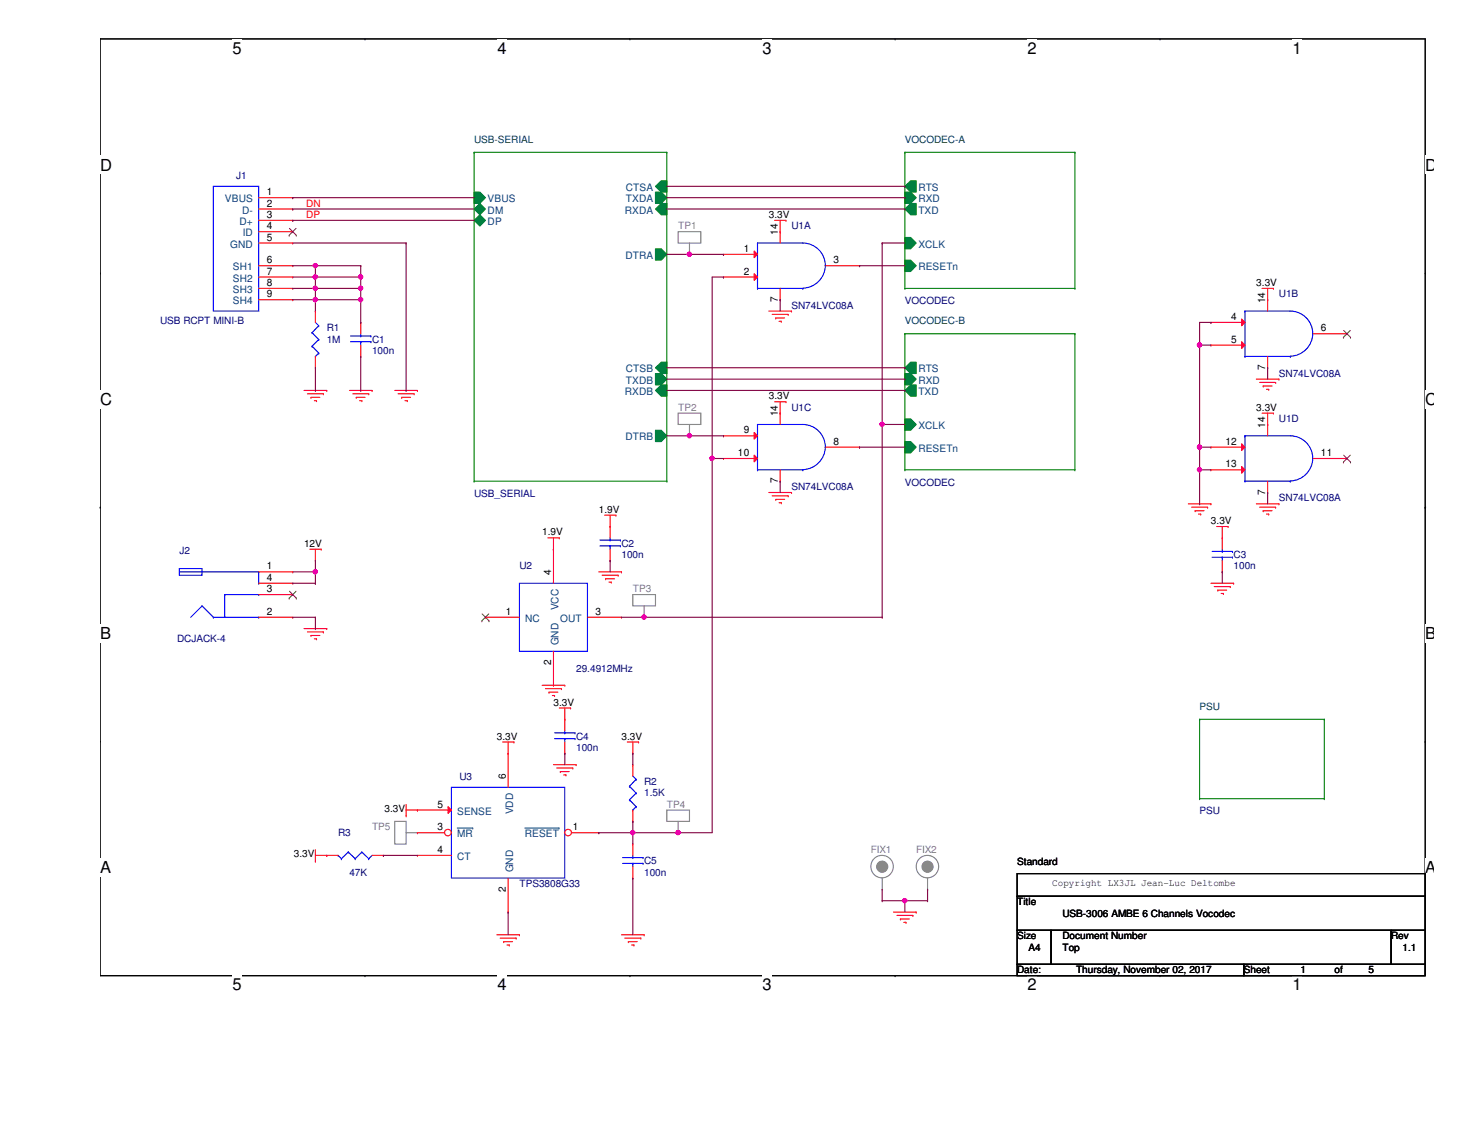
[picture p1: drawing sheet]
<svg xmlns="http://www.w3.org/2000/svg" width="279mm" height="216mm" viewBox="0 0 279 216" stroke-linecap="round" stroke-linejoin="round" font-family="sans-serif">
<path d="M19.1 7.4h252.3v178.4h-252.3z" fill="none" stroke="#000" stroke-width=".21"/>
<g fill="#fff">
<path d="M44.3 7.4h1.7v3.5h-1.7z"/>
<path d="M44.3 185.8h1.7v3.4h-1.7z"/>
</g>
<path d="M69.5 7.4h.1M69.5 185.8h.1" fill="none" stroke="#000" stroke-width=".21"/>
<g fill="#fff">
<path d="M94.7 7.4h1.8v3.5h-1.8z"/>
<path d="M94.7 185.8h1.8v3.4h-1.8z"/>
</g>
<path d="M120 7.4h.1M120 185.8h.1" fill="none" stroke="#000" stroke-width=".21"/>
<g fill="#fff">
<path d="M145.2 7.4h1.7v3.5h-1.7z"/>
<path d="M145.2 185.8h1.7v3.4h-1.7z"/>
</g>
<path d="M170.5 7.4h.1M170.5 185.8h.1" fill="none" stroke="#000" stroke-width=".21"/>
<g fill="#fff">
<path d="M195.7 7.4h1.7v3.5h-1.7z"/>
<path d="M195.7 185.8h1.7v3.4h-1.7z"/>
</g>
<path d="M220.9 7.4h.1M220.9 185.8h.1" fill="none" stroke="#000" stroke-width=".21"/>
<g fill="#fff">
<path d="M246.2 7.4h1.7v3.5h-1.7z"/>
<path d="M246.2 185.8h1.7v3.4h-1.7z"/>
<path d="M19.1 29.7h2.2v3.4h-2.2z"/>
<path d="M271.4 29.7h1.7v3.4h-1.7z"/>
<path d="M19.1 74.3h2.2v3.4h-2.2z"/>
<path d="M271.4 74.3h1.7v3.4h-1.7z"/>
</g>
<path d="M19.1 52h.1M271.4 52h.1" fill="none" stroke="#000" stroke-width=".21"/>
<g fill="#fff">
<path d="M19.1 118.8h2v3.5h-2z"/>
<path d="M271.4 118.8h1.7v3.5h-1.7z"/>
</g>
<path d="M19.1 96.6h.1M271.4 96.6h.1" fill="none" stroke="#000" stroke-width=".21"/>
<path d="M19.1 96.6h.1M271.4 96.6h.1" fill="none" stroke="#000" stroke-width=".19"/>
<g fill="#fff">
<path d="M19.1 163.4h2v3.5h-2z"/>
<path d="M271.4 163.4h1.7v3.5h-1.7z"/>
</g>
<path d="M19.1 141.1h.1M271.4 141.1h.1M193.7 166.3h77.7v4.3h-77.7zM193.7 170.6h77.7v6.5h-77.7zM193.7 177.1h6.5v6.5h-6.5zM200.2 177.1h64.8v6.5h-64.8zM265 177.1h6.4v6.5h-6.4zM193.7 183.6h43.2v2.2h-43.2zM236.9 183.6h34.5v2.2h-34.5z" fill="none" stroke="#000" stroke-width=".21"/>
<g fill="none" stroke="#f00" stroke-width=".21">
<path d="M146.4 59.2h4.3M147.1 59.9h3M147.5 42h2.2M148.6 44.1h.1M148.6 42v2.1M149.7 42h.1M150.1 59.9h.1M150.7 59.2h.1M240.4 54.9h2.1M241.4 57.1h.1M241.4 54.9v2.2M242.5 54.9h.1"/>
<path d="M57.9 74.3h4.3M58.5 75h3.1M59.2 75.6h.1M59.2 75.6h1.7M59.9 76.3h.4M60.3 76.3h.1M61.6 75h.1M62.2 74.3h.1M66.5 74.3h4.4M67.2 75h3M67.9 75.6h.1M67.9 75.6h1.7"/>
<path d="M68.5 76.3h.4M68.9 76.3h.1M70.2 75h.1M70.9 74.3h.1M75.2 74.3h4.3M75.8 75h3.1M76.5 75.6h.1M76.5 75.6h1.7M77.1 76.3h.5M77.6 76.3h.1M78.9 75h.1M79.5 74.3h.1"/>
<path d="M147.5 76.5h2.2M147.7 60.5h.1M147.7 60.5h1.7M148.4 61.2h.4M148.6 78.7h.1M148.6 76.5v2.2M148.8 61.2h.1M149.7 76.5h.1M239.3 72.2h4.3M239.9 72.8h3.1M240.4 78.7h2.1M240.6 73.5h.1"/>
<path d="M240.6 73.5h1.7M241.2 74.1h.4M241.4 78.7v2.1M241.6 74.1h.1M242.5 78.7h.1M243 72.8h.1M243.6 72.2h.1M115.1 98.1h2.2M116.2 98.1v2.1M117.3 98.1h.1M146.4 93.8h4.3M147.1 94.4h3"/>
<path d="M147.7 95.1h.1M147.7 95.1h1.7M148.4 95.7h.4M148.8 95.7h.1M150.1 94.4h.1M150.7 93.8h.1M226.3 95.9h4.3M226.9 96.6h3.1M227.6 97.2h.1M227.6 97.2h1.7M228.3 97.9h.4M228.7 97.9h.1"/>
<path d="M230 96.6h.1M230.6 95.9h.1M239.3 95.9h4.3M239.9 96.6h3.1M240.6 97.2h.1M240.6 97.2h1.7M241.2 97.9h.4M241.4 80.8h.1M241.6 97.9h.1M243 96.6h.1M243.6 95.9h.1M57.9 119.7h4.3"/>
<path d="M59 104.6h2.2M60.1 106.7h.1M60.1 104.6v2.1M61.2 104.6h.1M62.2 119.7h.1M104.4 102.4h2.1M105.4 104.6h.1M105.4 102.4v2.2M106.5 102.4h.1M114 108.9h4.4M114.7 109.5h3M115.4 110.2h.1"/>
<path d="M115.4 110.2h1.7M116 110.8h.4M116.2 100.2h.1M116.4 110.8h.1M117.7 109.5h.1M118.4 108.9h.1M230.6 111h4.4M231.3 111.7h3M231.7 100.2h2.2M231.9 112.4h.1M231.9 112.4h1.7M232.6 113h.4"/>
<path d="M232.8 102.4h.1M232.8 100.2v2.2M233 113h.1M233.9 100.2h.1M234.3 111.7h.1M235 111h.1M58.5 120.3h3.1M59.2 121h.1M59.2 121h1.7M59.9 121.6h.4M60.3 121.6h.1M61.6 120.3h.1"/>
<path d="M103.3 130.5h4.3M103.9 131.1h3M104.6 131.8h.1M104.6 131.8h1.7M105.2 132.4h.4M105.6 132.4h.1M106.5 134.8h2.2M106.9 131.1h.1M107.6 136.9h.1M107.6 130.5h.1M107.6 134.8v2.1M108.7 134.8h.1"/>
<path d="M77.3 155.3h.1M77.3 154.2h2.2M77.3 153.2v2.1M79.5 154.2h.1M95.7 141.3h2.2M96.8 143.4h.1M96.8 141.3v2.1M97.9 141.3h.1M105.4 145.6h4.3M106 146.2h3.1M106.7 146.9h.1M106.7 146.9h1.7"/>
<path d="M107.4 147.5h.4M107.8 147.5h.1M109.1 146.2h.1M109.7 145.6h.1M119.5 141.3h2.1M120.5 143.4h.1M120.5 141.3v2.1M121.6 141.3h.1M60.1 164h.1M60.1 162.9h2.1M60.1 161.8v2.2M62.2 162.9h.1"/>
<path d="M94.6 178h4.3M95.3 178.6h3M95.9 179.3h.1M95.9 179.3h1.7M96.6 179.9h.4M97 179.9h.1M98.3 178.6h.1M98.9 178h.1M118.4 178h4.3M119 178.6h3M119.7 179.3h.1M119.7 179.3h1.7"/>
<path d="M120.3 179.9h.4M120.7 179.9h.1M122 178.6h.1M122.7 178h.1M170.2 173.7h4.3M170.8 174.3h3.1M171.5 175h.1M171.5 175h1.7M172.1 175.6h.5M172.6 175.6h.1M173.9 174.3h.1M174.5 173.7h.1"/>
</g>
<path d="M75.2 156.4h2.1v4.3h-2.1zM77.3 158.5h2.2M79.5 158.5h.1" fill="none" stroke="#808080" stroke-width=".21"/>
<path d="M237.1 83h.1M237.1 91.6h.1M237.1 83h8.6a4.3 4.3 0 0 1 4.3 4.3 4.4 4.4 0 0 1-4.3 4.3M237.1 83v8.6M237.1 91.6h8.6M245.7 91.6h.1" fill="none" stroke="#00f" stroke-width=".21"/>
<path d="M236.5 84.5l.6 .6-.6 .7z" fill="#f00"/>
<path d="M230.6 85.1h.1M230.6 85.1h6.5M236.5 84.5l.6 .6-.6 .7z" fill="none" stroke="#f00" stroke-width=".21"/>
<path d="M236.5 88.8l.6 .6-.6 .7z" fill="#f00"/>
<path d="M230.6 89.4h.1M230.6 89.4h6.5M236.5 88.8l.6 .6-.6 .7zM241.4 80.8h.1M241.4 93.8h.1M241.4 80.8v2.2M241.4 91.6v2.2M250.1 87.3h6.4M256.5 87.3h.1" fill="none" stroke="#f00" stroke-width=".21"/>
<path d="M255.9 88h.1M255.9 86.7l1.3 1.3M257.2 86.7l-1.3 1.3M257.2 88h.1" fill="none" stroke="#804000" stroke-width=".19"/>
<path d="M172.3 35.5l1.1-1.1h1.1v2.2h-1.1z" fill-rule="evenodd" fill="#008040"/>
<path d="M172.3 35.5l1.1-1.1h1.1v2.2h-1.1z" fill="none" stroke="#008040" stroke-width=".21"/>
<path d="M172.3 36.6h1.1l1.1 1-1.1 1.1h-1.1z" fill-rule="evenodd" fill="#008040"/>
<path d="M172.3 36.6h1.1l1.1 1-1.1 1.1h-1.1z" fill="none" stroke="#008040" stroke-width=".21"/>
<path d="M172.3 45.2h1.1l1.1 1.1-1.1 1.1h-1.1z" fill-rule="evenodd" fill="#008040"/>
<path d="M172.3 45.2h1.1l1.1 1.1-1.1 1.1h-1.1z" fill="none" stroke="#008040" stroke-width=".21"/>
<path d="M172.3 49.5h1.1l1.1 1.1-1.1 1.1h-1.1z" fill-rule="evenodd" fill="#008040"/>
<path d="M172.3 49.5h1.1l1.1 1.1-1.1 1.1h-1.1z" fill="none" stroke="#008040" stroke-width=".21"/>
<path d="M172.3 39.8l1.1-1.1h1.1v2.2h-1.1z" fill-rule="evenodd" fill="#008040"/>
<path d="M172.3 39.8l1.1-1.1h1.1v2.2h-1.1z" fill="none" stroke="#008040" stroke-width=".21"/>
<path d="M172.3 29h.1M172.3 29h32.4M172.3 29v25.9M204.7 29h.1M204.7 29v25.9M172.3 54.9h.1M172.3 54.9h32.4M204.7 54.9h.1" fill="none" stroke="#008000" stroke-width=".21"/>
<path d="M120.5 113.2h4.3v2.2h-4.3zM122.7 117.5h.1M122.7 115.4v2.1" fill="none" stroke="#808080" stroke-width=".21"/>
<path d="M86 149.9h21.6v17.3h-21.6z" fill="none" stroke="#00f" stroke-width=".21"/>
<path d="M96.8 143.4h.1M96.8 143.4v6.5" fill="none" stroke="#f00" stroke-width=".21"/>
<path d="M85.3 153.6l.7 .6-.7 .7z" fill="#f00"/>
<path d="M79.5 154.2h.1M79.5 154.2h6.5M85.3 153.6l.7 .6-.7 .7z" fill="none" stroke="#f00" stroke-width=".21"/>
<circle cx="85.3" cy="158.5" r=".63" fill="#fff"/>
<g fill="none" stroke="#f00" stroke-width=".21">
<path d="M79.5 158.5h.1M79.5 158.5h5.2M79.5 162.9h.1M79.5 162.9h6.5M96.8 173.7h.1M96.8 167.2v6.5"/>
<circle cx="85.3" cy="158.5" r=".63"/>
</g>
<path d="M87.1 157.6h2.9M90 157.6h.1" fill="none" stroke="#004080" stroke-width=".19"/>
<circle cx="108.2" cy="158.5" r=".63" fill="#fff"/>
<g fill="none" stroke="#f00" stroke-width=".21">
<path d="M108.9 158.5h5.1M114 158.5h.1"/>
<circle cx="108.2" cy="158.5" r=".63"/>
</g>
<path d="M99.9 157.6h6.6M106.5 157.6h.1" fill="none" stroke="#004080" stroke-width=".19"/>
<path d="M237.1 59.2h.1M237.1 59.2h8.6a4.3 4.3 0 0 1 4.3 4.4v-.1a4.4 4.4 0 0 1-4.3 4.3M237.1 59.2v8.7M237.1 67.9h.1M237.1 67.9h8.6M245.7 67.9h.1" fill="none" stroke="#00f" stroke-width=".21"/>
<path d="M236.5 60.7l.6 .7-.6 .6z" fill="#f00"/>
<path d="M230.6 61.4h.1M230.6 61.4h6.5M236.5 60.7l.6 .7-.6 .6z" fill="none" stroke="#f00" stroke-width=".21"/>
<path d="M236.5 65.1l.6 .6-.6 .6z" fill="#f00"/>
<path d="M241.4 57.1h.1M241.4 57.1v2.1M230.6 65.7h.1M230.6 65.7h6.5M236.5 65.1l.6 .6-.6 .6zM241.4 70h.1M241.4 67.9v2.1M250.1 63.5h6.4M256.5 63.5h.1" fill="none" stroke="#f00" stroke-width=".21"/>
<path d="M255.9 64.2h.1M255.9 62.9l1.3 1.3M257.2 62.9l-1.3 1.3M257.2 64.2h.1" fill="none" stroke="#804000" stroke-width=".19"/>
<g fill="none" stroke="#808080" stroke-width=".21">
<path d="M129.2 78.7h4.3v2.1h-4.3zM131.3 83h.1M131.3 80.8v2.2"/>
<circle cx="176.6" cy="165" r="2.14"/>
</g>
<circle cx="176.7" cy="165" r="1.06" fill="#808080"/>
<g fill="none" stroke="#808080" stroke-width=".21">
<path d="M176.7 169.3h.1M176.7 167.2v2.1"/>
<circle cx="176.7" cy="165" r="1.06"/>
</g>
<path d="M59.4 63.3h.1M59.4 65.9h.1M59.4 63.3l1.3 1.3M59.4 65.9l1.3 1.3M60.1 67.9h.1M60.1 61.4l.6 .6M60.7 62h.1M60.7 64.6h.1M60.7 67.2h.1M60.7 62l-1.3 1.3M60.7 64.6l-1.3 1.3M60.7 67.2l-.6 .7" fill="none" stroke="#00f" stroke-width=".21"/>
<path d="M60.1 59.2h.1M60.1 59.2v2.2M60.1 70h.1M60.1 67.9v2.1" fill="none" stroke="#f00" stroke-width=".21"/>
<path d="M228.5 136.9h.1M228.5 136.9h23.7M228.5 136.9v15.2M252.2 136.9h.1M252.2 136.9v15.2M228.5 152.1h.1M228.5 152.1h23.7M252.2 152.1h.1" fill="none" stroke="#008000" stroke-width=".21"/>
<path d="M124.8 74.3l1.1-1h1.1v2.1h-1.1z" fill-rule="evenodd" fill="#008040"/>
<path d="M124.8 74.3l1.1-1h1.1v2.1h-1.1z" fill="none" stroke="#008040" stroke-width=".21"/>
<path d="M124.8 39.8l1.1-1.1h1.1v2.2h-1.1z" fill-rule="evenodd" fill="#008040"/>
<path d="M124.8 39.8l1.1-1.1h1.1v2.2h-1.1z" fill="none" stroke="#008040" stroke-width=".21"/>
<path d="M90.3 39.8l1.1-1.1 1.1 1.1-1.1 1.1z" fill="#008040"/>
<path d="M90.3 39.8l1.1-1.1 1.1 1.1-1.1 1.1z" fill="none" stroke="#008040" stroke-width=".21"/>
<path d="M124.8 36.6h1.1l1.1 1-1.1 1.1h-1.1z" fill-rule="evenodd" fill="#008040"/>
<path d="M124.8 36.6h1.1l1.1 1-1.1 1.1h-1.1z" fill="none" stroke="#008040" stroke-width=".21"/>
<path d="M90.3 36.6h1.1l1.1 1-1.1 1.1h-1.1z" fill-rule="evenodd" fill="#008040"/>
<path d="M90.3 36.6h1.1l1.1 1-1.1 1.1h-1.1z" fill="none" stroke="#008040" stroke-width=".21"/>
<path d="M124.8 71.1h1.1l1.1 1.1-1.1 1.1h-1.1z" fill-rule="evenodd" fill="#008040"/>
<path d="M124.8 71.1h1.1l1.1 1.1-1.1 1.1h-1.1z" fill="none" stroke="#008040" stroke-width=".21"/>
<path d="M90.3 42l1.1-1.1 1.1 1.1-1.1 1.1z" fill="#008040"/>
<path d="M90.3 42l1.1-1.1 1.1 1.1-1.1 1.1z" fill="none" stroke="#008040" stroke-width=".21"/>
<path d="M124.8 81.9h1.1l1.1 1.1-1.1 1.1h-1.1z" fill-rule="evenodd" fill="#008040"/>
<path d="M124.8 81.9h1.1l1.1 1.1-1.1 1.1h-1.1z" fill="none" stroke="#008040" stroke-width=".21"/>
<path d="M124.8 47.4h1.1l1.1 1-1.1 1.1h-1.1z" fill-rule="evenodd" fill="#008040"/>
<path d="M124.8 47.4h1.1l1.1 1-1.1 1.1h-1.1z" fill="none" stroke="#008040" stroke-width=".21"/>
<path d="M124.8 35.5l1.1-1.1h1.1v2.2h-1.1z" fill-rule="evenodd" fill="#008040"/>
<path d="M124.8 35.5l1.1-1.1h1.1v2.2h-1.1z" fill="none" stroke="#008040" stroke-width=".21"/>
<path d="M124.8 70l1.1-1h1.1v2.1h-1.1z" fill-rule="evenodd" fill="#008040"/>
<path d="M124.8 70l1.1-1h1.1v2.1h-1.1z" fill="none" stroke="#008040" stroke-width=".21"/>
<path d="M90.3 29h.1M90.3 29h36.7M90.3 29v62.6M127 29h.1M127 29v62.6M90.3 91.6h.1M90.3 91.6h36.7M127 91.6h.1" fill="none" stroke="#008000" stroke-width=".21"/>
<path d="M144.3 80.8h.1M144.3 89.4h.1M144.3 80.8h8.6a4.3 4.3 0 0 1 4.3 4.4v-.1a4.4 4.4 0 0 1-4.3 4.3M144.3 80.8v8.6M144.3 89.4h8.6M152.9 89.4h.1" fill="none" stroke="#00f" stroke-width=".21"/>
<path d="M143.6 82.3l.7 .7-.7 .6z" fill="#f00"/>
<path d="M137.8 83h.1M137.8 83h6.5M143.6 82.3l.7 .7-.7 .6z" fill="none" stroke="#f00" stroke-width=".21"/>
<path d="M143.6 86.7l.7 .6-.7 .6z" fill="#f00"/>
<g fill="none" stroke="#f00" stroke-width=".21">
<path d="M148.6 78.7h.1M148.6 78.7v2.1M137.8 87.3h.1M137.8 87.3h6.5M143.6 86.7l.7 .6-.7 .6zM148.6 91.6h.1M148.6 89.4v2.2M157.2 85.1h6.5M163.7 85.1h.1M116.2 100.2h.1M116.2 106.7h.1M116.2 100.2v2.2"/>
<path d="M116.2 104.6v2.1"/>
</g>
<g fill="none" stroke="#00f" stroke-width=".21">
<path d="M144.3 46.3h.1M144.3 54.9h.1M144.3 46.3h8.6a4.3 4.3 0 0 1 4.3 4.3 4.4 4.4 0 0 1-4.3 4.3M144.3 46.3v8.6M144.3 54.9h8.6M152.9 54.9h.1M114.3 103.9h3.9M114.3 102.8h3.9M116.2 102.8h.1M116.2 103.9h.1M116.2 102.4v.4M116.2 103.9v.7"/>
<path d="M118.2 103.9h.1M118.2 102.8h.1"/>
</g>
<path d="M143.6 47.8l.7 .6-.7 .7z" fill="#f00"/>
<path d="M137.8 48.4h.1M137.8 48.4h6.5M143.6 47.8l.7 .6-.7 .7z" fill="none" stroke="#f00" stroke-width=".21"/>
<path d="M143.6 52.1l.7 .6-.7 .7z" fill="#f00"/>
<g fill="none" stroke="#f00" stroke-width=".21">
<path d="M49.3 37.6h6.5M49.3 39.8h6.5M55.8 37.6h.1M55.8 39.8h.1M49.3 52.7h6.5M49.3 50.6h6.5M49.3 42h6.5M49.3 44.1h6.5M49.3 46.3h6.5M49.3 54.9h6.5M49.3 57.1h6.5M55.8 42h.1"/>
<path d="M55.8 44.1h.1M55.8 46.3h.1M55.8 50.6h.1M55.8 52.7h.1M55.8 54.9h.1M55.8 57.1h.1M137.8 52.7h.1M137.8 52.7h6.5M143.6 52.1l.7 .6-.7 .7zM148.6 44.1h.1M148.6 57.1h.1M148.6 44.1v2.2"/>
<path d="M148.6 54.9v2.2M157.2 50.6h6.5M163.7 50.6h.1M68.7 61.4h.1M68.7 67.9h.1M68.7 61.4v2.1M68.7 65.7v2.2M232.8 102.4h.1M232.8 108.9h.1M232.8 102.4v2.2M232.8 106.7v2.2M120.5 160.7h.1"/>
<path d="M120.5 167.2h.1M120.5 160.7v2.2M120.5 165v2.2"/>
</g>
<g fill="none" stroke="#00f" stroke-width=".21">
<path d="M40.6 35.5h8.7v23.7h-8.7zM66.8 65.1h3.9M66.8 64h3.9M68.7 64h.1M68.7 65.1h.1M68.7 63.5v.5M68.7 65.1v.6M70.7 65.1h.1M70.7 64h.1M230.8 106.1h3.9M230.8 105h3.9M232.8 105h.1"/>
<path d="M232.8 106.1h.1M232.8 104.6v.4M232.8 106.1v.6M234.7 106.1h.1M234.7 105h.1M118.6 164.4h3.9M118.6 163.3h3.9M120.5 163.3h.1M120.5 164.4h.1M120.5 162.9v.4M120.5 164.4v.6M122.5 164.4h.1"/>
<path d="M122.5 163.3h.1"/>
</g>
<path d="M55.1 44.8h.1M55.1 43.5l1.3 1.3M56.4 43.5l-1.3 1.3M56.4 44.8h.1" fill="none" stroke="#804000" stroke-width=".19"/>
<circle cx="168" cy="165" r="2.14" fill="none" stroke="#808080" stroke-width=".21"/>
<circle cx="168" cy="165" r="1.06" fill="#808080"/>
<g fill="none" stroke="#808080" stroke-width=".21">
<path d="M168 169.3h.1M168 167.2v2.1"/>
<circle cx="168" cy="165" r="1.06"/>
</g>
<g fill="none" stroke="#00f" stroke-width=".21">
<path d="M98.9 111h13v13h-13zM119.9 149.7h.1M119.9 152.3h.1M119.9 149.7l1.3 1.3M119.9 152.3l1.3 1.3M120.5 154.2h.1M120.5 147.7l.7 .7M121.2 148.4h.1M121.2 151h.1M121.2 153.6h.1M121.2 148.4l-1.3 1.3M121.2 151l-1.3 1.3"/>
<path d="M121.2 153.6l-.7 .6"/>
</g>
<path d="M92.5 117.5h.1M92.5 117.5h6.4M105.4 104.6h.1M105.4 104.6v6.4M111.9 117.5h6.5M118.4 117.5h.1M105.4 130.5h.1M105.4 124v6.5M120.5 145.6h.1M120.5 156.4h.1M120.5 145.6v2.1M120.5 154.2v2.2" fill="none" stroke="#f00" stroke-width=".21"/>
<path d="M91.8 118.2h.1M91.8 116.9l1.3 1.3M93.1 116.9l-1.3 1.3M93.1 118.2h.1" fill="none" stroke="#804000" stroke-width=".19"/>
<path d="M172.3 70l1.1-1h1.1v2.1h-1.1z" fill-rule="evenodd" fill="#008040"/>
<path d="M172.3 70l1.1-1h1.1v2.1h-1.1z" fill="none" stroke="#008040" stroke-width=".21"/>
<path d="M172.3 71.1h1.1l1.1 1.1-1.1 1.1h-1.1z" fill-rule="evenodd" fill="#008040"/>
<path d="M172.3 71.1h1.1l1.1 1.1-1.1 1.1h-1.1z" fill="none" stroke="#008040" stroke-width=".21"/>
<path d="M172.3 79.8h1.1l1.1 1-1.1 1.1h-1.1z" fill-rule="evenodd" fill="#008040"/>
<path d="M172.3 79.8h1.1l1.1 1-1.1 1.1h-1.1z" fill="none" stroke="#008040" stroke-width=".21"/>
<path d="M172.3 84.1h1.1l1.1 1-1.1 1.1h-1.1z" fill-rule="evenodd" fill="#008040"/>
<path d="M172.3 84.1h1.1l1.1 1-1.1 1.1h-1.1z" fill="none" stroke="#008040" stroke-width=".21"/>
<path d="M172.3 74.3l1.1-1h1.1v2.1h-1.1z" fill-rule="evenodd" fill="#008040"/>
<path d="M172.3 74.3l1.1-1h1.1v2.1h-1.1z" fill="none" stroke="#008040" stroke-width=".21"/>
<path d="M172.3 63.5h.1M172.3 63.5h32.4M172.3 63.5v25.9M204.7 63.5h.1M204.7 63.5v25.9M172.3 89.4h.1M172.3 89.4h32.4M204.7 89.4h.1" fill="none" stroke="#008000" stroke-width=".21"/>
<path d="M129.2 44.1h4.3v2.2h-4.3zM131.3 48.4h.1M131.3 46.3v2.1M127 154.2h4.3v2.2h-4.3zM129.2 158.5h.1M129.2 156.4v2.1" fill="none" stroke="#808080" stroke-width=".21"/>
<g fill="none" stroke="#00f" stroke-width=".21">
<path d="M34.2 108.2h4.3v1.3h-4.3zM34.2 108.9h15.1M38.5 115.4h.1M38.5 115.4l-2.2 2.1M38.5 115.4l2.1 2.1M40.6 117.5h.1M40.6 117.5h8.7M42.8 113.2h.1M42.8 113.2v4.3M42.8 113.2h6.5M49.3 117.5h.1M49.3 113.2h.1"/>
<path d="M49.3 108.9h.1M49.3 111h.1M49.3 108.9v2.1M105.6 139.5h3.9M107.6 139.5h.1M107.6 139.1v.4M109.5 139.5h.1M105.6 140.6h3.9M107.6 140.6h.1M107.6 140.6v.7M109.5 140.6h.1M64.4 162.9h.1"/>
<path d="M64.4 162.9l.6 .6M65 163.5h.1M66.3 162.2h.1M66.3 162.2l1.3 1.3M66.3 162.2l-1.3 1.3M67.6 163.5h.1M68.9 162.2h.1M68.9 162.2l1.3 1.3M68.9 162.2l-1.3 1.3M70.2 163.5h.1M70.9 162.9l-.7 .6"/>
</g>
<g fill="none" stroke="#f00" stroke-width=".21">
<path d="M49.3 108.9h6.5M49.3 111h6.5M49.3 117.5h6.5M49.3 113.2h6.5M55.8 108.9h.1M55.8 111h.1M55.8 117.5h.1M55.8 113.2h.1M107.6 136.9h.1M107.6 136.9v2.2M107.6 143.4h.1M107.6 141.3v2.1"/>
<path d="M62.2 162.9h.1M62.2 162.9h2.2M70.9 162.9h2.1M73 162.9h.1"/>
</g>
<path d="M55.1 113.9h.1M55.1 112.6l1.3 1.3M56.4 112.6l-1.3 1.3M56.4 113.9h.1" fill="none" stroke="#804000" stroke-width=".19"/>
<path d="M107.6 143.4h.1M107.6 143.4v2.2M114 158.5h.1M114 158.5h15.2M120.5 143.4h.1M120.5 156.4h.1M120.5 158.5h.1M120.5 143.4v2.2M120.5 156.4v4.3" fill="none" stroke="#800040" stroke-width=".21"/>
<circle cx="120.5" cy="158.5" r=".4" fill="#f0f"/>
<circle cx="120.5" cy="158.5" r=".4" fill="none" stroke="#f0f" stroke-width=".21"/>
<g fill="none" stroke="#800040" stroke-width=".21">
<path d="M127 39.8h45.3M127 37.6h45.3M172.3 39.8h.1M172.3 37.6h.1M163.7 50.6h.1M163.7 50.6h8.6M168 46.3h.1M168 46.3v34.5M168 46.3h4.3M127 72.2h45.3M127 74.3h45.3M172.3 72.2h.1"/>
<path d="M172.3 74.3h.1M163.7 85.1h.1M163.7 85.1h8.6M168 80.8h.1M168 80.8h4.3M116.2 106.7h.1M116.2 106.7v2.2M118.4 117.5h4.3M122.7 117.5h.1M129.2 158.5h.1M129.2 158.5h6.4M120.5 167.2h.1"/>
<path d="M120.5 167.2v10.8"/>
</g>
<circle cx="129.1" cy="158.5" r=".4" fill="#f0f"/>
<circle cx="129.1" cy="158.5" r=".4" fill="none" stroke="#f0f" stroke-width=".21"/>
<g fill="none" stroke="#800040" stroke-width=".21">
<path d="M55.8 37.6h.1M55.8 39.8h.1M55.8 37.6h34.5M55.8 39.8h34.5M55.8 42h.1M55.8 42h34.5M55.8 46.3h21.5M55.8 50.6h4.3M60.1 50.6h.1M68.7 52.7h.1M68.7 50.6v2.1M77.3 46.3h.1"/>
<path d="M77.3 46.3v28M77.3 74.3h.1"/>
</g>
<circle cx="68.7" cy="52.7" r=".4" fill="#f0f"/>
<circle cx="68.7" cy="52.7" r=".4" fill="none" stroke="#f0f" stroke-width=".21"/>
<path d="M55.8 52.7h4.3M55.8 54.9h4.3M55.8 57.1h4.3M60.1 52.7h.1M60.1 54.9h.1M60.1 57.1h.1M68.7 54.9h.1M68.7 57.1h.1M68.7 52.7v8.7M68.7 61.4h.1" fill="none" stroke="#800040" stroke-width=".21"/>
<circle cx="68.7" cy="57" r=".4" fill="#f0f"/>
<circle cx="68.7" cy="57" r=".4" fill="none" stroke="#f0f" stroke-width=".21"/>
<path d="M60.1 57.1h.1M60.1 57.1v2.1" fill="none" stroke="#800040" stroke-width=".21"/>
<circle cx="60" cy="57" r=".4" fill="#f0f"/>
<circle cx="60" cy="57" r=".4" fill="none" stroke="#f0f" stroke-width=".21"/>
<path d="M60.1 54.9h.1M60.1 54.9v2.2h8.6M68.7 57.1h.1" fill="none" stroke="#800040" stroke-width=".21"/>
<circle cx="60" cy="54.9" r=".4" fill="#f0f"/>
<circle cx="60" cy="54.9" r=".4" fill="none" stroke="#f0f" stroke-width=".21"/>
<path d="M60.1 54.9h8.6M68.7 54.9h.1" fill="none" stroke="#800040" stroke-width=".21"/>
<circle cx="68.7" cy="54.9" r=".4" fill="#f0f"/>
<circle cx="68.7" cy="54.9" r=".4" fill="none" stroke="#f0f" stroke-width=".21"/>
<path d="M60.1 52.7h.1M60.1 50.6h.1M60.1 50.6v4.3M60.1 52.7h8.6M68.7 52.7h.1" fill="none" stroke="#800040" stroke-width=".21"/>
<circle cx="60" cy="52.7" r=".4" fill="#f0f"/>
<circle cx="60" cy="52.7" r=".4" fill="none" stroke="#f0f" stroke-width=".21"/>
<circle cx="60" cy="50.6" r=".4" fill="#f0f"/>
<circle cx="60" cy="50.6" r=".4" fill="none" stroke="#f0f" stroke-width=".21"/>
<g fill="none" stroke="#800040" stroke-width=".21">
<path d="M127 35.5h45.3M172.3 35.5h.1M60.1 50.6h8.6M68.7 50.6h.1M127 48.4h4.3M131.3 48.4h.1M148.6 57.1h.1M148.6 57.1v2.1M60.1 74.3h.1M60.1 70v4.3M68.7 74.3h.1M68.7 67.9v6.4"/>
<path d="M127 70h45.3M172.3 70h.1M241.4 70h.1M241.4 70v2.2M148.6 91.6h.1M148.6 91.6v2.2M241.4 93.8h.1M241.4 93.8v2.1M232.8 108.9h.1M232.8 108.9v2.1M73 162.9h.1M73 162.9h6.5"/>
<path d="M96.8 173.7h.1M96.8 173.7v4.3"/>
</g>
<circle cx="131.3" cy="48.4" r=".4" fill="#f0f"/>
<circle cx="131.3" cy="48.4" r=".4" fill="none" stroke="#f0f" stroke-width=".21"/>
<path d="M127 83h4.3M131.3 83h.1" fill="none" stroke="#800040" stroke-width=".21"/>
<circle cx="131.3" cy="82.9" r=".4" fill="#f0f"/>
<circle cx="131.3" cy="82.9" r=".4" fill="none" stroke="#f0f" stroke-width=".21"/>
<path d="M135.6 52.7v105.8M135.6 87.3h.1M135.6 87.3h2.2" fill="none" stroke="#800040" stroke-width=".21"/>
<circle cx="135.6" cy="87.3" r=".4" fill="#f0f"/>
<circle cx="135.6" cy="87.3" r=".4" fill="none" stroke="#f0f" stroke-width=".21"/>
<path d="M131.3 48.4h6.5M135.6 52.7h2.2M137.8 48.4h.1M137.8 52.7h.1M131.3 83h6.5M137.8 83h.1M122.7 117.5h45.3M168 117.5h.1" fill="none" stroke="#800040" stroke-width=".21"/>
<circle cx="122.7" cy="117.5" r=".4" fill="#f0f"/>
<circle cx="122.7" cy="117.5" r=".4" fill="none" stroke="#f0f" stroke-width=".21"/>
<path d="M168 80.8h.1M168 80.8v36.7" fill="none" stroke="#800040" stroke-width=".21"/>
<circle cx="168" cy="80.8" r=".4" fill="#f0f"/>
<circle cx="168" cy="80.8" r=".4" fill="none" stroke="#f0f" stroke-width=".21"/>
<path d="M168 171.5h.1M168 169.3v2.2M168 171.5h8.7M172.3 171.5h.1M172.3 171.5v2.2M176.7 169.3h.1M176.7 171.5h.1M176.7 169.3v2.2" fill="none" stroke="#800040" stroke-width=".21"/>
<circle cx="172.3" cy="171.5" r=".4" fill="#f0f"/>
<circle cx="172.3" cy="171.5" r=".4" fill="none" stroke="#f0f" stroke-width=".21"/>
<path d="M55.8 111h4.3M60.1 111h.1M60.1 108.9h.1M60.1 106.7v2.2" fill="none" stroke="#800040" stroke-width=".21"/>
<circle cx="60" cy="108.9" r=".4" fill="#f0f"/>
<circle cx="60" cy="108.9" r=".4" fill="none" stroke="#f0f" stroke-width=".21"/>
<g fill="none" stroke="#800040" stroke-width=".21">
<path d="M228.5 65.7h.1M228.5 65.7h2.1M230.6 61.4h.1M230.6 61.4h-2.1v23.7M228.5 85.1h.1M55.8 108.9h4.3M55.8 117.5h4.3M60.1 108.9h.1M60.1 111h.1M60.1 117.5h.1M60.1 119.7h.1M60.1 108.9v2.1"/>
<path d="M60.1 117.5v2.2"/>
</g>
<circle cx="228.4" cy="65.7" r=".4" fill="#f0f"/>
<circle cx="228.4" cy="65.7" r=".4" fill="none" stroke="#f0f" stroke-width=".21"/>
<circle cx="228.4" cy="85.1" r=".4" fill="#f0f"/>
<circle cx="228.4" cy="85.1" r=".4" fill="none" stroke="#f0f" stroke-width=".21"/>
<path d="M228.5 85.1h.1M228.5 89.4h.1M228.5 95.9h.1M228.5 85.1h2.1M228.5 85.1v10.8M228.5 89.4h2.1" fill="none" stroke="#800040" stroke-width=".21"/>
<circle cx="228.4" cy="89.4" r=".4" fill="#f0f"/>
<circle cx="228.4" cy="89.4" r=".4" fill="none" stroke="#f0f" stroke-width=".21"/>
<circle cx="120.5" cy="158.5" r=".4" fill="#f0f"/>
<circle cx="120.5" cy="158.5" r=".4" fill="none" stroke="#f0f" stroke-width=".21"/>
<circle cx="129.1" cy="158.5" r=".4" fill="#f0f"/>
<circle cx="129.1" cy="158.5" r=".4" fill="none" stroke="#f0f" stroke-width=".21"/>
<circle cx="68.7" cy="52.7" r=".4" fill="#f0f"/>
<circle cx="68.7" cy="52.7" r=".4" fill="none" stroke="#f0f" stroke-width=".21"/>
<circle cx="68.7" cy="57" r=".4" fill="#f0f"/>
<circle cx="68.7" cy="57" r=".4" fill="none" stroke="#f0f" stroke-width=".21"/>
<circle cx="60" cy="57" r=".4" fill="#f0f"/>
<circle cx="60" cy="57" r=".4" fill="none" stroke="#f0f" stroke-width=".21"/>
<circle cx="60" cy="54.9" r=".4" fill="#f0f"/>
<circle cx="60" cy="54.9" r=".4" fill="none" stroke="#f0f" stroke-width=".21"/>
<circle cx="68.7" cy="54.9" r=".4" fill="#f0f"/>
<circle cx="68.7" cy="54.9" r=".4" fill="none" stroke="#f0f" stroke-width=".21"/>
<circle cx="60" cy="52.7" r=".4" fill="#f0f"/>
<circle cx="60" cy="52.7" r=".4" fill="none" stroke="#f0f" stroke-width=".21"/>
<circle cx="60" cy="50.6" r=".4" fill="#f0f"/>
<circle cx="60" cy="50.6" r=".4" fill="none" stroke="#f0f" stroke-width=".21"/>
<circle cx="131.3" cy="48.4" r=".4" fill="#f0f"/>
<circle cx="131.3" cy="48.4" r=".4" fill="none" stroke="#f0f" stroke-width=".21"/>
<circle cx="131.3" cy="82.9" r=".4" fill="#f0f"/>
<circle cx="131.3" cy="82.9" r=".4" fill="none" stroke="#f0f" stroke-width=".21"/>
<circle cx="135.6" cy="87.3" r=".4" fill="#f0f"/>
<circle cx="135.6" cy="87.3" r=".4" fill="none" stroke="#f0f" stroke-width=".21"/>
<circle cx="122.7" cy="117.5" r=".4" fill="#f0f"/>
<circle cx="122.7" cy="117.5" r=".4" fill="none" stroke="#f0f" stroke-width=".21"/>
<circle cx="168" cy="80.8" r=".4" fill="#f0f"/>
<circle cx="168" cy="80.8" r=".4" fill="none" stroke="#f0f" stroke-width=".21"/>
<circle cx="172.3" cy="171.5" r=".4" fill="#f0f"/>
<circle cx="172.3" cy="171.5" r=".4" fill="none" stroke="#f0f" stroke-width=".21"/>
<circle cx="60" cy="108.9" r=".4" fill="#f0f"/>
<circle cx="60" cy="108.9" r=".4" fill="none" stroke="#f0f" stroke-width=".21"/>
<circle cx="228.4" cy="65.7" r=".4" fill="#f0f"/>
<circle cx="228.4" cy="65.7" r=".4" fill="none" stroke="#f0f" stroke-width=".21"/>
<circle cx="228.4" cy="85.1" r=".4" fill="#f0f"/>
<circle cx="228.4" cy="85.1" r=".4" fill="none" stroke="#f0f" stroke-width=".21"/>
<circle cx="228.4" cy="89.4" r=".4" fill="#f0f"/>
<circle cx="228.4" cy="89.4" r=".4" fill="none" stroke="#f0f" stroke-width=".21"/>
<g font-size="3.1">
<text x="44.3" y="10.2">5</text>
<text x="94.7" y="10.2">4</text>
<text x="145.2" y="10.2">3</text>
<text x="195.7" y="10.2">2</text>
<text x="246.2" y="10.2">1</text>
<text x="19" y="32.5">D</text>
<text x="271.4" y="32.5">D</text>
<text x="19" y="77">C</text>
<text x="271.4" y="77">C</text>
<text x="19" y="121.6">B</text>
<text x="271.4" y="121.6">B</text>
<text x="19" y="166.2">A</text>
<text x="271.4" y="166.2">A</text>
<text x="44.3" y="188.6">5</text>
<text x="94.7" y="188.6">4</text>
<text x="145.2" y="188.6">3</text>
<text x="195.7" y="188.6">2</text>
<text x="246.2" y="188.6">1</text>
</g>
<g font-size="1.9" fill="#004040">
<text x="90.3" y="27.2">USB-SERIAL</text>
<text x="172.3" y="27.2">VOCODEC-A</text>
<text x="172.3" y="61.8">VOCODEC-B</text>
<text x="228.5" y="135.2">PSU</text>
</g>
<g font-size="1.9" fill="#000080">
<text x="45" y="34.2">J1</text>
<text x="150.7" y="43.6">U1A</text>
<text x="150.7" y="58.8">SN74LVC08A</text>
<text x="172.3" y="57.9">VOCODEC</text>
<text x="243.6" y="56.6">U1B</text>
<text x="30.5" y="61.8">USB RCPT MINI-B</text>
<text x="62.2" y="63.1">R1</text>
<text x="62.2" y="65.2">1M</text>
<text x="70.9" y="65.2">C1</text>
<text x="70.9" y="67.4">100n</text>
<text x="243.6" y="71.7">SN74LVC08A</text>
<text x="150.7" y="78.2">U1C</text>
<text x="243.6" y="80.3">U1D</text>
<text x="90.3" y="94.6">USB_SERIAL</text>
<text x="150.7" y="93.3">SN74LVC08A</text>
<text x="172.3" y="92.5">VOCODEC</text>
<text x="243.6" y="95.5">SN74LVC08A</text>
<text x="34.2" y="105.4">J2</text>
<text x="118.4" y="104.1">C2</text>
<text x="118.4" y="106.3">100n</text>
<text x="234.9" y="106.3">C3</text>
<text x="98.9" y="108.4">U2</text>
<text x="234.9" y="108.4">100n</text>
<text x="33.7" y="122.2">DCJACK-4</text>
<text x="109.7" y="127.8">29.4912MHz</text>
<text x="109.7" y="140.8">C4</text>
<text x="109.7" y="143">100n</text>
<text x="87.5" y="148.6">U3</text>
<text x="122.7" y="149.4">R2</text>
<text x="122.7" y="151.6">1.5K</text>
<text x="228.5" y="155.1">PSU</text>
<text x="64.4" y="159.2">R3</text>
<text x="66.5" y="166.7">47K</text>
<text x="122.7" y="164.5">C5</text>
<text x="122.7" y="166.7">100n</text>
<text x="98.9" y="168.9">TPS3808G33</text>
</g>
<g font-size="1.9" fill="#004080">
<text x="42.8" y="38.5">VBUS</text>
<text x="46.1" y="40.7">D-</text>
<text x="92.9" y="40.7">DM</text>
<text x="92.9" y="38.5">VBUS</text>
<text x="119" y="40.7">RXDA</text>
<text x="119.2" y="38.5">TXDA</text>
<text x="119.2" y="36.4">CTSA</text>
<text x="174.9" y="36.4">RTS</text>
<text x="174.9" y="38.5">RXD</text>
<text x="174.9" y="40.7">TXD</text>
<text x="43.9" y="47.2">GND</text>
<text x="45.6" y="42.8">D+</text>
<text x="46.3" y="45">ID</text>
<text x="92.9" y="42.8">DP</text>
<text x="174.9" y="47.2">XCLK</text>
<text x="44.4" y="51.5">SH1</text>
<text x="44.4" y="53.6">SH2</text>
<text x="119.1" y="49.3">DTRA</text>
<text x="174.9" y="51.5">RESETn</text>
<text x="44.4" y="55.8">SH3</text>
<text x="44.4" y="58">SH4</text>
<text x="119.2" y="70.9">CTSB</text>
<text x="174.9" y="70.9">RTS</text>
<text x="119" y="75.2">RXDB</text>
<text x="119.2" y="73.1">TXDB</text>
<text x="174.9" y="73.1">RXD</text>
<text x="174.9" y="75.2">TXD</text>
<text x="119.1" y="83.9">DTRB</text>
<text x="174.9" y="81.7">XCLK</text>
<text x="174.9" y="86">RESETn</text>
<text x="100" y="118.4">NC</text>
<text x="106.3" y="116.2" transform="rotate(-90 106.3 116.2)">VCC</text>
<text x="106.7" y="118.4">OUT</text>
<text x="106.3" y="122.9" transform="rotate(-90 106.3 122.9)">GND</text>
<text x="87.1" y="155.1">SENSE</text>
<text x="97.7" y="155.1" transform="rotate(-90 97.7 155.1)">VDD</text>
<text x="87.1" y="159.4">MR</text>
<text x="99.9" y="159.4">RESET</text>
<text x="87.1" y="163.7">CT</text>
<text x="97.7" y="166.1" transform="rotate(-90 97.7 166.1)">GND</text>
</g>
<g font-size="1.9">
<text x="50.8" y="37.2">1</text>
<text x="50.8" y="39.3">2</text>
<text x="50.8" y="41.5">3</text>
<text x="146.4" y="41.5">3.3V</text>
<text x="50.8" y="43.6">4</text>
<text x="50.8" y="45.8">5</text>
<text x="141.6" y="48">1</text>
<text x="148.1" y="44.7" transform="rotate(-90 148.1 44.7)">14</text>
<text x="50.8" y="50.1">6</text>
<text x="50.8" y="52.3">7</text>
<text x="141.6" y="52.3">2</text>
<text x="158.7" y="50.1">3</text>
<text x="50.8" y="54.4">8</text>
<text x="50.8" y="56.6">9</text>
<text x="148.1" y="57.5" transform="rotate(-90 148.1 57.5)">7</text>
<text x="239.3" y="54.4">3.3V</text>
<text x="241" y="57.7" transform="rotate(-90 241 57.7)">14</text>
<text x="234.5" y="60.9">4</text>
<text x="234.5" y="65.2">5</text>
<text x="251.6" y="63.1">6</text>
<text x="241" y="70.4" transform="rotate(-90 241 70.4)">7</text>
<text x="146.4" y="76">3.3V</text>
<text x="141.6" y="82.5">9</text>
<text x="148.1" y="79.3" transform="rotate(-90 148.1 79.3)">14</text>
<text x="239.3" y="78.2">3.3V</text>
<text x="241" y="81.4" transform="rotate(-90 241 81.4)">14</text>
<text x="140.5" y="86.8">10</text>
<text x="158.7" y="84.7">8</text>
<text x="233.4" y="84.7">12</text>
<text x="233.4" y="89">13</text>
<text x="251.6" y="86.8">11</text>
<text x="148.1" y="92" transform="rotate(-90 148.1 92)">7</text>
<text x="241" y="94.2" transform="rotate(-90 241 94.2)">7</text>
<text x="103.3" y="101.9">1.9V</text>
<text x="114" y="97.6">1.9V</text>
<text x="230.6" y="99.8">3.3V</text>
<text x="57.9" y="104.1">12V</text>
<text x="50.8" y="108.4">1</text>
<text x="50.8" y="110.6">4</text>
<text x="50.8" y="112.7">3</text>
<text x="104.9" y="109.5" transform="rotate(-90 104.9 109.5)">4</text>
<text x="50.8" y="117.1">2</text>
<text x="96.3" y="117.1">1</text>
<text x="113.4" y="117.1">3</text>
<text x="104.9" y="126.6" transform="rotate(-90 104.9 126.6)">2</text>
<text x="105.4" y="134.3">3.3V</text>
<text x="94.6" y="140.8">3.3V</text>
<text x="118.4" y="140.8">3.3V</text>
<text x="96.3" y="148.4" transform="rotate(-90 96.3 148.4)">6</text>
<text x="73.2" y="154.6">3.3V</text>
<text x="83.4" y="153.8">5</text>
<text x="83.4" y="158.1">3</text>
<text x="109.1" y="158.1">1</text>
<text x="56" y="163.2">3.3V</text>
<text x="83.4" y="162.4">4</text>
<text x="193.7" y="164.8">Standard</text>
<text x="96.3" y="169.8" transform="rotate(-90 96.3 169.8)">2</text>
<text x="193.7" y="172.3">Title</text>
<text x="200.4" y="168.7">Copyright LX3JL Jean-Luc Deltombe</text>
<text x="193.7" y="178.8">Size</text>
<text x="202.4" y="174.5">USB-3006 AMBE 6 Channels Vocodec</text>
<text x="202.4" y="178.8">Document Number</text>
<text x="265" y="178.8">Rev</text>
<text x="193.7" y="185.3">Date:</text>
<text x="195.9" y="181">A4</text>
<text x="202.4" y="181">Top</text>
<text x="204.9" y="185.3">Thursday, November 02, 2017</text>
<text x="236.9" y="185.3">Sheet</text>
<text x="247.7" y="185.3">1</text>
<text x="254.2" y="185.3">of</text>
<text x="260.6" y="185.3">5</text>
<text x="267.1" y="181">1.1</text>
</g>
<g font-size="1.9" fill="#f00">
<text x="58.3" y="39.4">DN</text>
<text x="58.3" y="41.5">DP</text>
</g>
<g font-size="1.9" fill="#808080">
<text x="129.2" y="43.6">TP1</text>
<text x="129.2" y="78.2">TP2</text>
<text x="120.5" y="112.7">TP3</text>
<text x="127" y="153.8">TP4</text>
<text x="70.9" y="158.1">TP5</text>
<text x="165.9" y="162.4">FIX1</text>
<text x="174.5" y="162.4">FIX2</text>
</g>
</svg>
